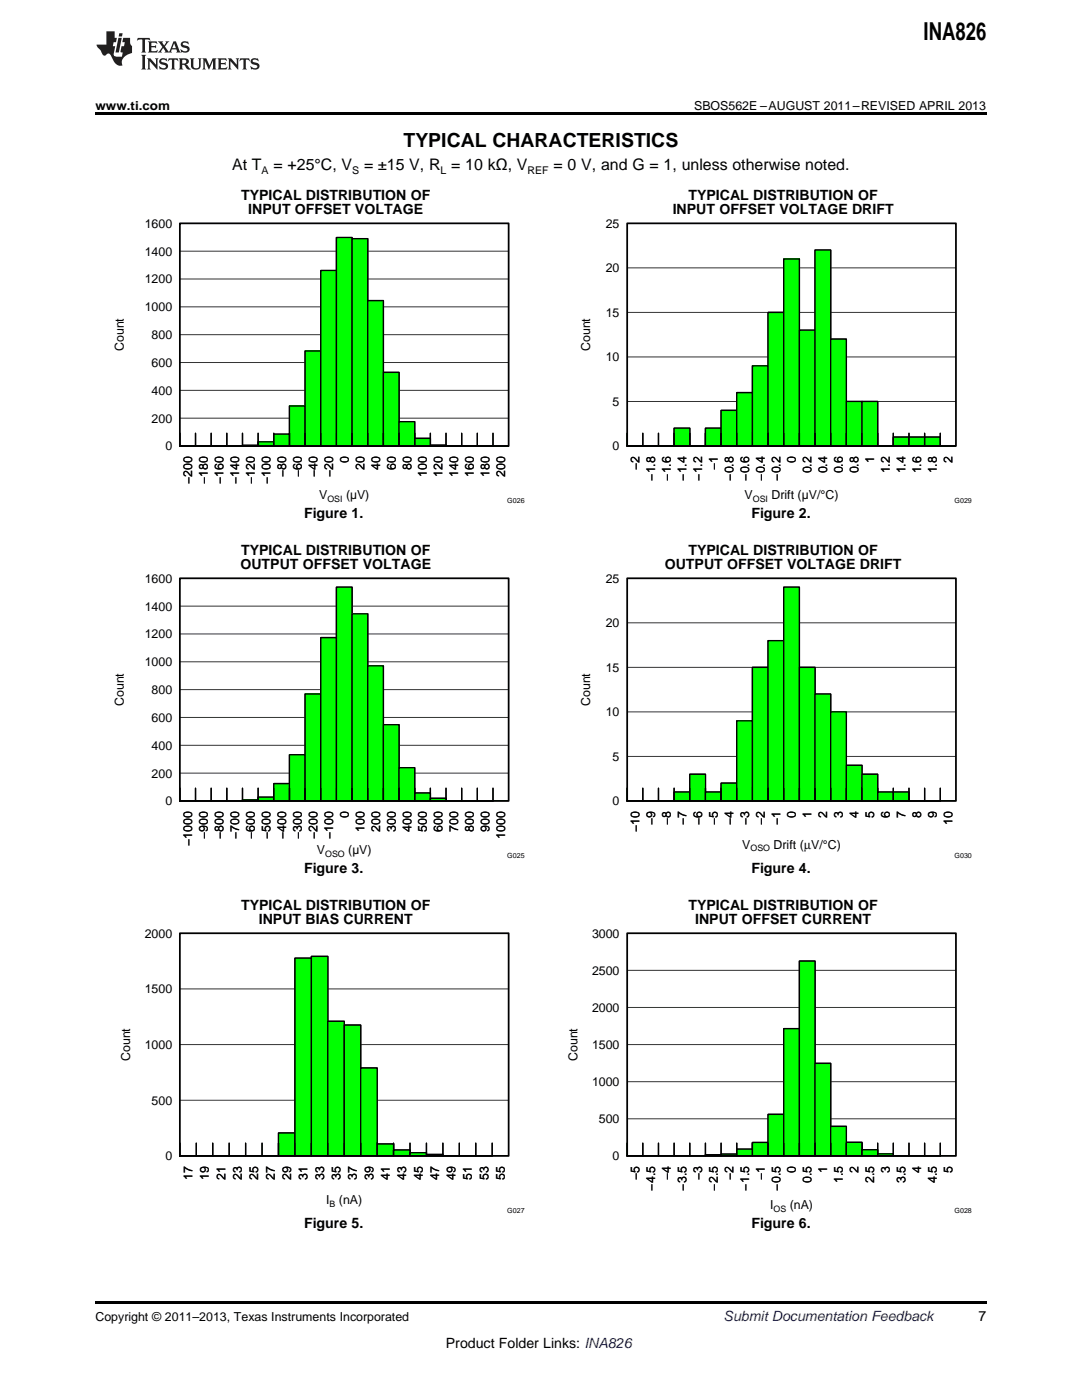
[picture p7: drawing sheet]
<svg xmlns="http://www.w3.org/2000/svg" width="216mm" height="279mm" viewBox="0 0 216 279" stroke-linecap="round" stroke-linejoin="round" font-family="sans-serif">
<path d="M19 259.7h177.8v.5h-177.8z" fill="#000"/>
<g fill="#fff">
<path d="M66.9 246.8h.3v.7h-.3z"/>
<path d="M156.1 246.8h.4v.7h-.4z"/>
</g>
<path d="M35.9 230.7h19.7" fill="none" stroke="#0f0" stroke-width=".2"/>
<path d="M35.9 230.7h3.3zM39.2 230.7h3.2zM42.4 230.7h3.3zM45.7 230.7h3.3zM49 230.7h3.3zM52.3 230.7h3.3z" fill="none" stroke="#000" stroke-width=".26"/>
<path d="M55.6 226.1h3.3v4.6h-3.3z" fill="#0f0"/>
<path d="M55.6 226.1h3.3v4.6h-3.3z" fill="none" stroke="#000" stroke-width=".26"/>
<path d="M58.9 191.2h3.2v39.5h-3.2z" fill="#0f0"/>
<path d="M58.9 191.2h3.2v39.5h-3.2z" fill="none" stroke="#000" stroke-width=".26"/>
<path d="M62.1 190.9h3.3v39.8h-3.3z" fill="#0f0"/>
<path d="M62.1 190.9h3.3v39.8h-3.3z" fill="none" stroke="#000" stroke-width=".26"/>
<path d="M65.4 203.8h3.3v26.9h-3.3z" fill="#0f0"/>
<path d="M65.4 203.8h3.3v26.9h-3.3z" fill="none" stroke="#000" stroke-width=".26"/>
<path d="M68.7 204.6h3.3v26.1h-3.3z" fill="#0f0"/>
<path d="M68.7 204.6h3.3v26.1h-3.3z" fill="none" stroke="#000" stroke-width=".26"/>
<path d="M72 213.1h3.3v17.6h-3.3z" fill="#0f0"/>
<path d="M72 213.1h3.3v17.6h-3.3z" fill="none" stroke="#000" stroke-width=".26"/>
<path d="M75.3 228.3h3.2v2.4h-3.2z" fill="#0f0"/>
<path d="M75.3 228.3h3.2v2.4h-3.2z" fill="none" stroke="#000" stroke-width=".26"/>
<path d="M78.5 229.5h3.3v1.2h-3.3z" fill="#0f0"/>
<path d="M78.5 229.5h3.3v1.2h-3.3z" fill="none" stroke="#000" stroke-width=".26"/>
<path d="M81.8 230h3.3v.7h-3.3z" fill="#0f0"/>
<g fill="none" stroke="#000" stroke-width=".26">
<path d="M35.9 230.7h3.3zM35.9 228.1v2.6h62.3v-2.6M39.2 230.7h3.2zM39.2 228.1v2.6M42.4 230.7h3.3zM42.4 228.1v2.6M45.7 230.7h3.3zM45.7 228.1v2.6M49 230.7h3.3zM49 228.1v2.6M52.3 230.7h3.3zM52.3 228.1v2.6"/>
<path d="M55.6 228.1v2.6M58.9 228.1v2.6M62.1 228.1v2.6M65.4 228.1v2.6M68.7 228.1v2.6M72 228.1v2.6M75.3 228.1v2.6M78.5 228.1v2.6M81.8 230h3.3v.7h-3.3zM81.8 228.1v2.6M85.1 230.4h3.3v.3h-3.3zM85.1 228.1v2.6"/>
<path d="M88.4 230.6l3.3 .1zM88.4 228.1v2.6M91.7 230.7h3.2zM91.7 228.1v2.6M94.9 230.7h3.3zM94.9 228.1v2.6M98.2 230.7h3.3z"/>
</g>
<path d="M85.1 230.5h3.3" fill="none" stroke="#0f0" stroke-width=".29"/>
<path d="M35.9 230.7h19.7M88.4 230.7h13.1" fill="none" stroke="#0f0" stroke-width=".2"/>
<path d="M35.9 197.4h65.6M35.9 186.2h65.6M35.9 219.6h65.6M35.9 208.5h65.6M35.9 230.7h65.6" fill="none" stroke="#333" stroke-width=".2"/>
<path d="M55.6 226.1h3.3v4.6h-3.3z" fill="#0f0"/>
<path d="M55.6 226.1h3.3v4.6h-3.3z" fill="none" stroke="#000" stroke-width=".26"/>
<path d="M58.9 191.2h3.2v39.5h-3.2z" fill="#0f0"/>
<path d="M58.9 191.2h3.2v39.5h-3.2z" fill="none" stroke="#000" stroke-width=".26"/>
<path d="M62.1 190.9h3.3v39.8h-3.3z" fill="#0f0"/>
<path d="M62.1 190.9h3.3v39.8h-3.3z" fill="none" stroke="#000" stroke-width=".26"/>
<path d="M65.4 203.8h3.3v26.9h-3.3z" fill="#0f0"/>
<path d="M65.4 203.8h3.3v26.9h-3.3z" fill="none" stroke="#000" stroke-width=".26"/>
<path d="M68.7 204.6h3.3v26.1h-3.3z" fill="#0f0"/>
<path d="M68.7 204.6h3.3v26.1h-3.3z" fill="none" stroke="#000" stroke-width=".26"/>
<path d="M72 213.1h3.3v17.6h-3.3z" fill="#0f0"/>
<path d="M72 213.1h3.3v17.6h-3.3z" fill="none" stroke="#000" stroke-width=".26"/>
<path d="M75.3 228.3h3.2v2.4h-3.2z" fill="#0f0"/>
<path d="M75.3 228.3h3.2v2.4h-3.2z" fill="none" stroke="#000" stroke-width=".26"/>
<path d="M78.5 229.5h3.3v1.2h-3.3z" fill="#0f0"/>
<path d="M78.5 229.5h3.3v1.2h-3.3z" fill="none" stroke="#000" stroke-width=".26"/>
<path d="M81.8 230h3.3v.7h-3.3z" fill="#0f0"/>
<g fill="none" stroke="#000" stroke-width=".26">
<path d="M35.9 228.1v2.6h62.3v-2.6M39.2 228.1v2.6M42.4 228.1v2.6M45.7 228.1v2.6M49 228.1v2.6M52.3 228.1v2.6M55.6 228.1v2.6M58.9 228.1v2.6M62.1 228.1v2.6M65.4 228.1v2.6M68.7 228.1v2.6M72 228.1v2.6"/>
<path d="M75.3 228.1v2.6M78.5 228.1v2.6M81.8 230h3.3v.7h-3.3zM81.8 228.1v2.6M85.1 230.4h3.3v.3h-3.3zM85.1 228.1v2.6M88.4 230.6l3.3 .1zM88.4 228.1v2.6M91.7 230.7h3.2zM91.7 228.1v2.6M94.9 230.7h3.3zM94.9 228.1v2.6"/>
<path d="M98.2 230.7h3.3zM125.1 230.7h3.2zM128.3 230.7h3.1zM131.4 230.7h3.1zM134.5 230.7h3.1zM137.6 230.7h3.2zM140.8 230.4h3.1v.3h-3.1zM143.9 230.3h3.1v.4h-3.1z"/>
</g>
<path d="M85.1 230.5h3.3" fill="none" stroke="#0f0" stroke-width=".29"/>
<path d="M88.4 230.7h13.1M125.1 230.7h15.7" fill="none" stroke="#0f0" stroke-width=".2"/>
<path d="M35.9 186.2h65.6v44.5h-65.6z" fill="none" stroke="#000" stroke-width=".35"/>
<path d="M140.8 230.6h3.1" fill="none" stroke="#0f0" stroke-width=".25"/>
<path d="M143.9 230.5h3.1" fill="none" stroke="#0f0" stroke-width=".36"/>
<path d="M147 229.3h3.1v1.4h-3.1z" fill="#0f0"/>
<path d="M147 229.3h3.1v1.4h-3.1z" fill="none" stroke="#000" stroke-width=".26"/>
<path d="M150.1 228h3.2v2.7h-3.2z" fill="#0f0"/>
<path d="M150.1 228h3.2v2.7h-3.2z" fill="none" stroke="#000" stroke-width=".26"/>
<path d="M153.3 222.4h3.1v8.3h-3.1z" fill="#0f0"/>
<path d="M153.3 222.4h3.1v8.3h-3.1z" fill="none" stroke="#000" stroke-width=".26"/>
<path d="M156.4 205.3h3.1v25.4h-3.1z" fill="#0f0"/>
<path d="M156.4 205.3h3.1v25.4h-3.1z" fill="none" stroke="#000" stroke-width=".26"/>
<path d="M159.5 191.8h3.1v38.9h-3.1z" fill="#0f0"/>
<path d="M159.5 191.8h3.1v38.9h-3.1z" fill="none" stroke="#000" stroke-width=".26"/>
<path d="M162.6 212.2h3.2v18.5h-3.2z" fill="#0f0"/>
<path d="M162.6 212.2h3.2v18.5h-3.2z" fill="none" stroke="#000" stroke-width=".26"/>
<path d="M165.8 224.8h3.1v5.9h-3.1z" fill="#0f0"/>
<path d="M165.8 224.8h3.1v5.9h-3.1z" fill="none" stroke="#000" stroke-width=".26"/>
<path d="M168.9 228h3.1v2.7h-3.1z" fill="#0f0"/>
<path d="M168.9 228h3.1v2.7h-3.1z" fill="none" stroke="#000" stroke-width=".26"/>
<path d="M172 229.5h3.1v1.2h-3.1z" fill="#0f0"/>
<g fill="none" stroke="#000" stroke-width=".26">
<path d="M125.1 230.7h3.2zM125.1 228.1v2.6h62.5v-2.6M128.3 230.7h3.1zM128.3 228.1v2.6M131.4 230.7h3.1zM131.4 228.1v2.6M134.5 230.7h3.1zM134.5 228.1v2.6M137.6 230.7h3.2zM137.6 228.1v2.6M140.8 230.4h3.1v.3h-3.1zM140.8 228.1v2.6"/>
<path d="M143.9 230.3h3.1v.4h-3.1zM143.9 228.1v2.6M147 228.1v2.6M150.1 228.1v2.6M153.3 228.1v2.6M156.4 228.1v2.6M159.5 228.1v2.6M162.6 228.1v2.6M165.8 228.1v2.6M168.9 228.1v2.6M172 229.5h3.1v1.2h-3.1zM172 228.1v2.6"/>
<path d="M175.1 230.3h3.2v.4h-3.2zM175.1 228.1v2.6M178.3 230.7h3.1zM178.3 228.1v2.6M181.4 230.7h3.1zM181.4 228.1v2.6M184.5 230.7h3.1zM184.5 228.1v2.6M187.6 230.7h3.2z"/>
</g>
<path d="M175.1 230.5h3.2" fill="none" stroke="#0f0" stroke-width=".42"/>
<path d="M125.1 230.7h15.7M178.3 230.7h12.5" fill="none" stroke="#0f0" stroke-width=".2"/>
<path d="M125.1 193.7h65.6M125.1 186.2h65.6M125.1 215.9h65.6M125.1 208.5h65.6M125.1 201.1h65.6M125.1 230.7h65.6M125.1 223.3h65.6" fill="none" stroke="#333" stroke-width=".2"/>
<path d="M140.8 230.6h3.1" fill="none" stroke="#0f0" stroke-width=".25"/>
<path d="M143.9 230.5h3.1" fill="none" stroke="#0f0" stroke-width=".36"/>
<path d="M147 229.3h3.1v1.4h-3.1z" fill="#0f0"/>
<path d="M147 229.3h3.1v1.4h-3.1z" fill="none" stroke="#000" stroke-width=".26"/>
<path d="M150.1 228h3.2v2.7h-3.2z" fill="#0f0"/>
<path d="M150.1 228h3.2v2.7h-3.2z" fill="none" stroke="#000" stroke-width=".26"/>
<path d="M153.3 222.4h3.1v8.3h-3.1z" fill="#0f0"/>
<path d="M153.3 222.4h3.1v8.3h-3.1z" fill="none" stroke="#000" stroke-width=".26"/>
<path d="M156.4 205.3h3.1v25.4h-3.1z" fill="#0f0"/>
<path d="M156.4 205.3h3.1v25.4h-3.1z" fill="none" stroke="#000" stroke-width=".26"/>
<path d="M159.5 191.8h3.1v38.9h-3.1z" fill="#0f0"/>
<path d="M159.5 191.8h3.1v38.9h-3.1z" fill="none" stroke="#000" stroke-width=".26"/>
<path d="M162.6 212.2h3.2v18.5h-3.2z" fill="#0f0"/>
<path d="M162.6 212.2h3.2v18.5h-3.2z" fill="none" stroke="#000" stroke-width=".26"/>
<path d="M165.8 224.8h3.1v5.9h-3.1z" fill="#0f0"/>
<path d="M165.8 224.8h3.1v5.9h-3.1z" fill="none" stroke="#000" stroke-width=".26"/>
<path d="M168.9 228h3.1v2.7h-3.1z" fill="#0f0"/>
<path d="M168.9 228h3.1v2.7h-3.1z" fill="none" stroke="#000" stroke-width=".26"/>
<path d="M172 229.5h3.1v1.2h-3.1z" fill="#0f0"/>
<g fill="none" stroke="#000" stroke-width=".26">
<path d="M125.1 228.1v2.6h62.5v-2.6M128.3 228.1v2.6M131.4 228.1v2.6M134.5 228.1v2.6M137.6 228.1v2.6M140.8 228.1v2.6M143.9 228.1v2.6M147 228.1v2.6M150.1 228.1v2.6M153.3 228.1v2.6M156.4 228.1v2.6M159.5 228.1v2.6"/>
<path d="M162.6 228.1v2.6M165.8 228.1v2.6M168.9 228.1v2.6M172 229.5h3.1v1.2h-3.1zM172 228.1v2.6M175.1 230.3h3.2v.4h-3.2zM175.1 228.1v2.6M178.3 230.7h3.1zM178.3 228.1v2.6M181.4 230.7h3.1zM181.4 228.1v2.6M184.5 230.7h3.1z"/>
<path d="M184.5 228.1v2.6M187.6 230.7h3.2z"/>
</g>
<path d="M175.1 230.5h3.2" fill="none" stroke="#0f0" stroke-width=".42"/>
<path d="M178.3 230.7h12.5" fill="none" stroke="#0f0" stroke-width=".2"/>
<path d="M125.1 186.2h65.6v44.5h-65.6z" fill="none" stroke="#000" stroke-width=".35"/>
<g fill="#fff">
<path d="M66.9 176h.3v.7h-.3z"/>
<path d="M156.1 176h.4v.7h-.4z"/>
</g>
<path d="M48.4 159.8l-12.5 .1" fill="none" stroke="#0f0" stroke-width=".2"/>
<path d="M35.9 159.9h3.1zM39 159.9h3.1zM42.1 159.9h3.2zM45.3 159.8l3.1 .1zM48.4 159.6h3.1v.3h-3.1z" fill="none" stroke="#000" stroke-width=".26"/>
<path d="M48.4 159.7h3.1" fill="none" stroke="#0f0" stroke-width=".22"/>
<path d="M51.5 159.1h3.1v.8h-3.1z" fill="#0f0"/>
<path d="M51.5 159.1h3.1v.8h-3.1z" fill="none" stroke="#000" stroke-width=".26"/>
<path d="M54.6 156.4h3.2v3.5h-3.2z" fill="#0f0"/>
<path d="M54.6 156.4h3.2v3.5h-3.2z" fill="none" stroke="#000" stroke-width=".26"/>
<path d="M57.8 150.6h3.1v9.3h-3.1z" fill="#0f0"/>
<path d="M57.8 150.6h3.1v9.3h-3.1z" fill="none" stroke="#000" stroke-width=".26"/>
<path d="M60.9 138.5h3.1v21.4h-3.1z" fill="#0f0"/>
<path d="M60.9 138.5h3.1v21.4h-3.1z" fill="none" stroke="#000" stroke-width=".26"/>
<path d="M64 127.2h3.1v32.7h-3.1z" fill="#0f0"/>
<path d="M64 127.2h3.1v32.7h-3.1z" fill="none" stroke="#000" stroke-width=".26"/>
<path d="M67.1 117.2h3.2v42.7h-3.2z" fill="#0f0"/>
<path d="M67.1 117.2h3.2v42.7h-3.2z" fill="none" stroke="#000" stroke-width=".26"/>
<path d="M70.3 122.5h3.1v37.4h-3.1z" fill="#0f0"/>
<path d="M70.3 122.5h3.1v37.4h-3.1z" fill="none" stroke="#000" stroke-width=".26"/>
<path d="M73.4 132.9h3.1v27h-3.1z" fill="#0f0"/>
<path d="M73.4 132.9h3.1v27h-3.1z" fill="none" stroke="#000" stroke-width=".26"/>
<path d="M76.5 144.6h3.1v15.3h-3.1z" fill="#0f0"/>
<path d="M76.5 144.6h3.1v15.3h-3.1z" fill="none" stroke="#000" stroke-width=".26"/>
<path d="M79.6 153.2h3.2v6.7h-3.2z" fill="#0f0"/>
<path d="M79.6 153.2h3.2v6.7h-3.2z" fill="none" stroke="#000" stroke-width=".26"/>
<path d="M82.8 158.3h3.1v1.6h-3.1z" fill="#0f0"/>
<path d="M82.8 158.3h3.1v1.6h-3.1z" fill="none" stroke="#000" stroke-width=".26"/>
<path d="M85.9 159.3h3.1v.6h-3.1z" fill="#0f0"/>
<g fill="none" stroke="#000" stroke-width=".26">
<path d="M35.9 159.9h3.1zM35.9 157.3v2.6h62.5v-2.6M39 159.9h3.1zM39 157.3v2.6M42.1 159.9h3.2zM42.1 157.3v2.6M45.3 159.8l3.1 .1zM45.3 157.3v2.6M48.4 159.6h3.1v.3h-3.1zM48.4 157.3v2.6M51.5 157.3v2.6M54.6 157.3v2.6"/>
<path d="M57.8 157.3v2.6M60.9 157.3v2.6M64 157.3v2.6M67.1 157.3v2.6M70.3 157.3v2.6M73.4 157.3v2.6M76.5 157.3v2.6M79.6 157.3v2.6M82.8 157.3v2.6M85.9 159.3h3.1v.6h-3.1zM85.9 157.3v2.6M89 159.8l3.1 .1z"/>
<path d="M89 157.3v2.6M92.1 159.9h3.2zM92.1 157.3v2.6M95.2 159.9h3.2zM95.2 157.3v2.6M98.4 159.9h3.1z"/>
</g>
<path d="M48.4 159.8l-12.5 .1M89 159.8l12.5 .1" fill="none" stroke="#0f0" stroke-width=".2"/>
<path d="M35.9 115.4h65.6M35.9 137.6h65.6M35.9 132.1h65.6M35.9 126.5h65.6M35.9 121h65.6M35.9 159.9h65.6M35.9 154.3h65.6M35.9 148.7h65.6M35.9 143.2h65.6" fill="none" stroke="#333" stroke-width=".2"/>
<path d="M48.4 159.7h3.1" fill="none" stroke="#0f0" stroke-width=".22"/>
<path d="M51.5 159.1h3.1v.8h-3.1z" fill="#0f0"/>
<path d="M51.5 159.1h3.1v.8h-3.1z" fill="none" stroke="#000" stroke-width=".26"/>
<path d="M54.6 156.4h3.2v3.5h-3.2z" fill="#0f0"/>
<path d="M54.6 156.4h3.2v3.5h-3.2z" fill="none" stroke="#000" stroke-width=".26"/>
<path d="M57.8 150.6h3.1v9.3h-3.1z" fill="#0f0"/>
<path d="M57.8 150.6h3.1v9.3h-3.1z" fill="none" stroke="#000" stroke-width=".26"/>
<path d="M60.9 138.5h3.1v21.4h-3.1z" fill="#0f0"/>
<path d="M60.9 138.5h3.1v21.4h-3.1z" fill="none" stroke="#000" stroke-width=".26"/>
<path d="M64 127.2h3.1v32.7h-3.1z" fill="#0f0"/>
<path d="M64 127.2h3.1v32.7h-3.1z" fill="none" stroke="#000" stroke-width=".26"/>
<path d="M67.1 117.2h3.2v42.7h-3.2z" fill="#0f0"/>
<path d="M67.1 117.2h3.2v42.7h-3.2z" fill="none" stroke="#000" stroke-width=".26"/>
<path d="M70.3 122.5h3.1v37.4h-3.1z" fill="#0f0"/>
<path d="M70.3 122.5h3.1v37.4h-3.1z" fill="none" stroke="#000" stroke-width=".26"/>
<path d="M73.4 132.9h3.1v27h-3.1z" fill="#0f0"/>
<path d="M73.4 132.9h3.1v27h-3.1z" fill="none" stroke="#000" stroke-width=".26"/>
<path d="M76.5 144.6h3.1v15.3h-3.1z" fill="#0f0"/>
<path d="M76.5 144.6h3.1v15.3h-3.1z" fill="none" stroke="#000" stroke-width=".26"/>
<path d="M79.6 153.2h3.2v6.7h-3.2z" fill="#0f0"/>
<path d="M79.6 153.2h3.2v6.7h-3.2z" fill="none" stroke="#000" stroke-width=".26"/>
<path d="M82.8 158.3h3.1v1.6h-3.1z" fill="#0f0"/>
<path d="M82.8 158.3h3.1v1.6h-3.1z" fill="none" stroke="#000" stroke-width=".26"/>
<path d="M85.9 159.3h3.1v.6h-3.1z" fill="#0f0"/>
<g fill="none" stroke="#000" stroke-width=".26">
<path d="M35.9 157.3v2.6h62.5v-2.6M39 157.3v2.6M42.1 157.3v2.6M45.3 157.3v2.6M48.4 157.3v2.6M51.5 157.3v2.6M54.6 157.3v2.6M57.8 157.3v2.6M60.9 157.3v2.6M64 157.3v2.6M67.1 157.3v2.6M70.3 157.3v2.6"/>
<path d="M73.4 157.3v2.6M76.5 157.3v2.6M79.6 157.3v2.6M82.8 157.3v2.6M85.9 159.3h3.1v.6h-3.1zM85.9 157.3v2.6M89 159.8l3.1 .1zM89 157.3v2.6M92.1 159.9h3.2zM92.1 157.3v2.6M95.2 159.9h3.2zM95.2 157.3v2.6"/>
<path d="M98.4 159.9h3.1zM125.1 159.9h3.2zM128.3 159.9h3.1zM131.4 159.9h3.1z"/>
</g>
<path d="M89 159.8l12.5 .1M125.1 159.9h9.4" fill="none" stroke="#0f0" stroke-width=".2"/>
<path d="M35.9 115.4h65.6v44.5h-65.6z" fill="none" stroke="#000" stroke-width=".35"/>
<path d="M134.5 158.1h3.1v1.8h-3.1z" fill="#0f0"/>
<path d="M134.5 158.1h3.1v1.8h-3.1z" fill="none" stroke="#000" stroke-width=".26"/>
<path d="M137.6 154.5h3.2v5.4h-3.2z" fill="#0f0"/>
<path d="M137.6 154.5h3.2v5.4h-3.2z" fill="none" stroke="#000" stroke-width=".26"/>
<path d="M140.8 158.1h3.1v1.8h-3.1z" fill="#0f0"/>
<path d="M140.8 158.1h3.1v1.8h-3.1z" fill="none" stroke="#000" stroke-width=".26"/>
<path d="M143.9 156.3h3.1v3.6h-3.1z" fill="#0f0"/>
<path d="M143.9 156.3h3.1v3.6h-3.1z" fill="none" stroke="#000" stroke-width=".26"/>
<path d="M147 143.9h3.1v16h-3.1z" fill="#0f0"/>
<path d="M147 143.9h3.1v16h-3.1z" fill="none" stroke="#000" stroke-width=".26"/>
<path d="M150.1 133.2h3.2v26.7h-3.2z" fill="#0f0"/>
<path d="M150.1 133.2h3.2v26.7h-3.2z" fill="none" stroke="#000" stroke-width=".26"/>
<path d="M153.3 127.9h3.1v32h-3.1z" fill="#0f0"/>
<path d="M153.3 127.9h3.1v32h-3.1z" fill="none" stroke="#000" stroke-width=".26"/>
<path d="M156.4 117.2h3.1v42.7h-3.1z" fill="#0f0"/>
<path d="M156.4 117.2h3.1v42.7h-3.1z" fill="none" stroke="#000" stroke-width=".26"/>
<path d="M159.5 133.2h3.1v26.7h-3.1z" fill="#0f0"/>
<path d="M159.5 133.2h3.1v26.7h-3.1z" fill="none" stroke="#000" stroke-width=".26"/>
<path d="M162.6 138.5h3.2v21.4h-3.2z" fill="#0f0"/>
<path d="M162.6 138.5h3.2v21.4h-3.2z" fill="none" stroke="#000" stroke-width=".26"/>
<path d="M165.8 142.1h3.1v17.8h-3.1z" fill="#0f0"/>
<path d="M165.8 142.1h3.1v17.8h-3.1z" fill="none" stroke="#000" stroke-width=".26"/>
<path d="M168.9 152.7h3.1v7.2h-3.1z" fill="#0f0"/>
<path d="M168.9 152.7h3.1v7.2h-3.1z" fill="none" stroke="#000" stroke-width=".26"/>
<path d="M172 154.5h3.1v5.4h-3.1z" fill="#0f0"/>
<path d="M172 154.5h3.1v5.4h-3.1z" fill="none" stroke="#000" stroke-width=".26"/>
<path d="M175.1 158.1h3.2v1.8h-3.2z" fill="#0f0"/>
<path d="M175.1 158.1h3.2v1.8h-3.2z" fill="none" stroke="#000" stroke-width=".26"/>
<path d="M178.3 158.1h3.1v1.8h-3.1z" fill="#0f0"/>
<g fill="none" stroke="#000" stroke-width=".26">
<path d="M125.1 159.9h3.2zM125.1 157.3v2.6h62.5v-2.6M128.3 159.9h3.1zM128.3 157.3v2.6M131.4 159.9h3.1zM131.4 157.3v2.6M134.5 157.3v2.6M137.6 157.3v2.6M140.8 157.3v2.6M143.9 157.3v2.6M147 157.3v2.6M150.1 157.3v2.6"/>
<path d="M153.3 157.3v2.6M156.4 157.3v2.6M159.5 157.3v2.6M162.6 157.3v2.6M165.8 157.3v2.6M168.9 157.3v2.6M172 157.3v2.6M175.1 157.3v2.6M178.3 158.1h3.1v1.8h-3.1zM178.3 157.3v2.6M181.4 159.9h3.1zM181.4 157.3v2.6"/>
<path d="M184.5 159.9h3.1zM184.5 157.3v2.6M187.6 159.9h3.2z"/>
</g>
<path d="M125.1 159.9h9.4M181.4 159.9h9.4" fill="none" stroke="#0f0" stroke-width=".2"/>
<path d="M125.1 115.4h65.6M125.1 133.2h65.6M125.1 124.3h65.6M125.1 159.9h65.6M125.1 151h65.6M125.1 142.1h65.6" fill="none" stroke="#333" stroke-width=".2"/>
<path d="M134.5 158.1h3.1v1.8h-3.1z" fill="#0f0"/>
<path d="M134.5 158.1h3.1v1.8h-3.1z" fill="none" stroke="#000" stroke-width=".26"/>
<path d="M137.6 154.5h3.2v5.4h-3.2z" fill="#0f0"/>
<path d="M137.6 154.5h3.2v5.4h-3.2z" fill="none" stroke="#000" stroke-width=".26"/>
<path d="M140.8 158.1h3.1v1.8h-3.1z" fill="#0f0"/>
<path d="M140.8 158.1h3.1v1.8h-3.1z" fill="none" stroke="#000" stroke-width=".26"/>
<path d="M143.9 156.3h3.1v3.6h-3.1z" fill="#0f0"/>
<path d="M143.9 156.3h3.1v3.6h-3.1z" fill="none" stroke="#000" stroke-width=".26"/>
<path d="M147 143.9h3.1v16h-3.1z" fill="#0f0"/>
<path d="M147 143.9h3.1v16h-3.1z" fill="none" stroke="#000" stroke-width=".26"/>
<path d="M150.1 133.2h3.2v26.7h-3.2z" fill="#0f0"/>
<path d="M150.1 133.2h3.2v26.7h-3.2z" fill="none" stroke="#000" stroke-width=".26"/>
<path d="M153.3 127.9h3.1v32h-3.1z" fill="#0f0"/>
<path d="M153.3 127.9h3.1v32h-3.1z" fill="none" stroke="#000" stroke-width=".26"/>
<path d="M156.4 117.2h3.1v42.7h-3.1z" fill="#0f0"/>
<path d="M156.4 117.2h3.1v42.7h-3.1z" fill="none" stroke="#000" stroke-width=".26"/>
<path d="M159.5 133.2h3.1v26.7h-3.1z" fill="#0f0"/>
<path d="M159.5 133.2h3.1v26.7h-3.1z" fill="none" stroke="#000" stroke-width=".26"/>
<path d="M162.6 138.5h3.2v21.4h-3.2z" fill="#0f0"/>
<path d="M162.6 138.5h3.2v21.4h-3.2z" fill="none" stroke="#000" stroke-width=".26"/>
<path d="M165.8 142.1h3.1v17.8h-3.1z" fill="#0f0"/>
<path d="M165.8 142.1h3.1v17.8h-3.1z" fill="none" stroke="#000" stroke-width=".26"/>
<path d="M168.9 152.7h3.1v7.2h-3.1z" fill="#0f0"/>
<path d="M168.9 152.7h3.1v7.2h-3.1z" fill="none" stroke="#000" stroke-width=".26"/>
<path d="M172 154.5h3.1v5.4h-3.1z" fill="#0f0"/>
<path d="M172 154.5h3.1v5.4h-3.1z" fill="none" stroke="#000" stroke-width=".26"/>
<path d="M175.1 158.1h3.2v1.8h-3.2z" fill="#0f0"/>
<path d="M175.1 158.1h3.2v1.8h-3.2z" fill="none" stroke="#000" stroke-width=".26"/>
<path d="M178.3 158.1h3.1v1.8h-3.1z" fill="#0f0"/>
<g fill="none" stroke="#000" stroke-width=".26">
<path d="M125.1 157.3v2.6h62.5v-2.6M128.3 157.3v2.6M131.4 157.3v2.6M134.5 157.3v2.6M137.6 157.3v2.6M140.8 157.3v2.6M143.9 157.3v2.6M147 157.3v2.6M150.1 157.3v2.6M153.3 157.3v2.6M156.4 157.3v2.6M159.5 157.3v2.6"/>
<path d="M162.6 157.3v2.6M165.8 157.3v2.6M168.9 157.3v2.6M172 157.3v2.6M175.1 157.3v2.6M178.3 158.1h3.1v1.8h-3.1zM178.3 157.3v2.6M181.4 159.9h3.1zM181.4 157.3v2.6M184.5 159.9h3.1zM184.5 157.3v2.6M187.6 159.9h3.2z"/>
</g>
<path d="M181.4 159.9h9.4" fill="none" stroke="#0f0" stroke-width=".2"/>
<path d="M125.1 115.4h65.6v44.5h-65.6z" fill="none" stroke="#000" stroke-width=".35"/>
<g fill="#fff">
<path d="M66.9 105.2h.3v.7h-.3z"/>
<path d="M156.1 105.2h.4v.7h-.4z"/>
</g>
<path d="M35.9 89h12.5M48.4 88.9h3.1" fill="none" stroke="#0f0" stroke-width=".2"/>
<path d="M35.9 89h3.1zM39 89h3.1zM42.1 89h3.2zM45.3 89h3.1zM48.4 88.9h3.1v.1h-3.1z" fill="none" stroke="#000" stroke-width=".26"/>
<path d="M51.5 88.2h3.1v.8h-3.1z" fill="#0f0"/>
<path d="M51.5 88.2h3.1v.8h-3.1z" fill="none" stroke="#000" stroke-width=".26"/>
<path d="M54.6 86.7h3.2v2.3h-3.2z" fill="#0f0"/>
<path d="M54.6 86.7h3.2v2.3h-3.2z" fill="none" stroke="#000" stroke-width=".26"/>
<path d="M57.8 81h3.1v8h-3.1z" fill="#0f0"/>
<path d="M57.8 81h3.1v8h-3.1z" fill="none" stroke="#000" stroke-width=".26"/>
<path d="M60.9 70h3.1v19h-3.1z" fill="#0f0"/>
<path d="M60.9 70h3.1v19h-3.1z" fill="none" stroke="#000" stroke-width=".26"/>
<path d="M64 54h3.1v35h-3.1z" fill="#0f0"/>
<path d="M64 54h3.1v35h-3.1z" fill="none" stroke="#000" stroke-width=".26"/>
<path d="M67.1 47.4h3.2v41.6h-3.2z" fill="#0f0"/>
<path d="M67.1 47.4h3.2v41.6h-3.2z" fill="none" stroke="#000" stroke-width=".26"/>
<path d="M70.3 47.6h3.1v41.4h-3.1z" fill="#0f0"/>
<path d="M70.3 47.6h3.1v41.4h-3.1z" fill="none" stroke="#000" stroke-width=".26"/>
<path d="M73.4 60h3.1v29h-3.1z" fill="#0f0"/>
<path d="M73.4 60h3.1v29h-3.1z" fill="none" stroke="#000" stroke-width=".26"/>
<path d="M76.5 74.3h3.1v14.7h-3.1z" fill="#0f0"/>
<path d="M76.5 74.3h3.1v14.7h-3.1z" fill="none" stroke="#000" stroke-width=".26"/>
<path d="M79.6 84.2h3.2v4.8h-3.2z" fill="#0f0"/>
<path d="M79.6 84.2h3.2v4.8h-3.2z" fill="none" stroke="#000" stroke-width=".26"/>
<path d="M82.8 87.5h3.1v1.5h-3.1z" fill="#0f0"/>
<g fill="none" stroke="#000" stroke-width=".26">
<path d="M35.9 89h3.1zM35.9 86.5v2.5h62.5v-2.5M39 89h3.1zM39 86.5v2.5M42.1 89h3.2zM42.1 86.5v2.5M45.3 89h3.1zM45.3 86.5v2.5M48.4 88.9h3.1v.1h-3.1zM48.4 86.5v2.5M51.5 86.5v2.5M54.6 86.5v2.5"/>
<path d="M57.8 86.5v2.5M60.9 86.5v2.5M64 86.5v2.5M67.1 86.5v2.5M70.3 86.5v2.5M73.4 86.5v2.5M76.5 86.5v2.5M79.6 86.5v2.5M82.8 87.5h3.1v1.5h-3.1zM82.8 86.5v2.5M85.9 88.8h3.1v.2h-3.1zM85.9 86.5v2.5"/>
<path d="M89 89h3.1zM89 86.5v2.5M92.1 89h3.2zM92.1 86.5v2.5M95.2 89h3.2zM95.2 86.5v2.5M98.4 89h3.1z"/>
</g>
<path d="M35.9 89h12.5M48.4 88.9h3.1M85.9 88.9h3.1M89 89h12.5" fill="none" stroke="#0f0" stroke-width=".2"/>
<path d="M35.9 55.7h65.6M35.9 50.1h65.6M35.9 44.6h65.6M35.9 77.9h65.6M35.9 72.3h65.6M35.9 66.8h65.6M35.9 61.2h65.6M35.9 89h65.6M35.9 83.5h65.6" fill="none" stroke="#333" stroke-width=".2"/>
<path d="M51.5 88.2h3.1v.8h-3.1z" fill="#0f0"/>
<path d="M51.5 88.2h3.1v.8h-3.1z" fill="none" stroke="#000" stroke-width=".26"/>
<path d="M54.6 86.7h3.2v2.3h-3.2z" fill="#0f0"/>
<path d="M54.6 86.7h3.2v2.3h-3.2z" fill="none" stroke="#000" stroke-width=".26"/>
<path d="M57.8 81h3.1v8h-3.1z" fill="#0f0"/>
<path d="M57.8 81h3.1v8h-3.1z" fill="none" stroke="#000" stroke-width=".26"/>
<path d="M60.9 70h3.1v19h-3.1z" fill="#0f0"/>
<path d="M60.9 70h3.1v19h-3.1z" fill="none" stroke="#000" stroke-width=".26"/>
<path d="M64 54h3.1v35h-3.1z" fill="#0f0"/>
<path d="M64 54h3.1v35h-3.1z" fill="none" stroke="#000" stroke-width=".26"/>
<path d="M67.1 47.4h3.2v41.6h-3.2z" fill="#0f0"/>
<path d="M67.1 47.4h3.2v41.6h-3.2z" fill="none" stroke="#000" stroke-width=".26"/>
<path d="M70.3 47.6h3.1v41.4h-3.1z" fill="#0f0"/>
<path d="M70.3 47.6h3.1v41.4h-3.1z" fill="none" stroke="#000" stroke-width=".26"/>
<path d="M73.4 60h3.1v29h-3.1z" fill="#0f0"/>
<path d="M73.4 60h3.1v29h-3.1z" fill="none" stroke="#000" stroke-width=".26"/>
<path d="M76.5 74.3h3.1v14.7h-3.1z" fill="#0f0"/>
<path d="M76.5 74.3h3.1v14.7h-3.1z" fill="none" stroke="#000" stroke-width=".26"/>
<path d="M79.6 84.2h3.2v4.8h-3.2z" fill="#0f0"/>
<path d="M79.6 84.2h3.2v4.8h-3.2z" fill="none" stroke="#000" stroke-width=".26"/>
<path d="M82.8 87.5h3.1v1.5h-3.1z" fill="#0f0"/>
<g fill="none" stroke="#000" stroke-width=".26">
<path d="M35.9 86.5v2.5h62.5v-2.5M39 86.5v2.5M42.1 86.5v2.5M45.3 86.5v2.5M48.4 86.5v2.5M51.5 86.5v2.5M54.6 86.5v2.5M57.8 86.5v2.5M60.9 86.5v2.5M64 86.5v2.5M67.1 86.5v2.5M70.3 86.5v2.5"/>
<path d="M73.4 86.5v2.5M76.5 86.5v2.5M79.6 86.5v2.5M82.8 87.5h3.1v1.5h-3.1zM82.8 86.5v2.5M85.9 88.8h3.1v.2h-3.1zM85.9 86.5v2.5M89 89h3.1zM89 86.5v2.5M92.1 89h3.2zM92.1 86.5v2.5M95.2 89h3.2z"/>
<path d="M95.2 86.5v2.5M98.4 89h3.1zM125.1 89h3.2zM128.3 89h3.1zM131.4 89h3.1z"/>
</g>
<path d="M85.9 88.9h3.1M89 89h12.5M125.1 89h9.4" fill="none" stroke="#0f0" stroke-width=".2"/>
<path d="M35.9 44.6h65.6v44.4h-65.6z" fill="none" stroke="#000" stroke-width=".35"/>
<path d="M134.5 85.5h3.1v3.5h-3.1z" fill="#0f0"/>
<path d="M134.5 85.5h3.1v3.5h-3.1zM137.6 89h3.2z" fill="none" stroke="#000" stroke-width=".26"/>
<path d="M137.6 89h3.2" fill="none" stroke="#0f0" stroke-width=".2"/>
<path d="M140.8 85.5h3.1v3.5h-3.1z" fill="#0f0"/>
<path d="M140.8 85.5h3.1v3.5h-3.1z" fill="none" stroke="#000" stroke-width=".26"/>
<path d="M143.9 81.9h3.1v7.1h-3.1z" fill="#0f0"/>
<path d="M143.9 81.9h3.1v7.1h-3.1z" fill="none" stroke="#000" stroke-width=".26"/>
<path d="M147 78.3h3.1v10.7h-3.1z" fill="#0f0"/>
<path d="M147 78.3h3.1v10.7h-3.1z" fill="none" stroke="#000" stroke-width=".26"/>
<path d="M150.1 73h3.2v16h-3.2z" fill="#0f0"/>
<path d="M150.1 73h3.2v16h-3.2z" fill="none" stroke="#000" stroke-width=".26"/>
<path d="M153.3 62.3h3.1v26.7h-3.1z" fill="#0f0"/>
<path d="M153.3 62.3h3.1v26.7h-3.1z" fill="none" stroke="#000" stroke-width=".26"/>
<path d="M156.4 51.7h3.1v37.3h-3.1z" fill="#0f0"/>
<path d="M156.4 51.7h3.1v37.3h-3.1z" fill="none" stroke="#000" stroke-width=".26"/>
<path d="M159.5 65.9h3.1v23.1h-3.1z" fill="#0f0"/>
<path d="M159.5 65.9h3.1v23.1h-3.1z" fill="none" stroke="#000" stroke-width=".26"/>
<path d="M162.6 49.9h3.2v39.1h-3.2z" fill="#0f0"/>
<path d="M162.6 49.9h3.2v39.1h-3.2z" fill="none" stroke="#000" stroke-width=".26"/>
<path d="M165.8 67.7h3.1v21.3h-3.1z" fill="#0f0"/>
<path d="M165.8 67.7h3.1v21.3h-3.1z" fill="none" stroke="#000" stroke-width=".26"/>
<path d="M168.9 80.1h3.1v8.9h-3.1z" fill="#0f0"/>
<path d="M168.9 80.1h3.1v8.9h-3.1z" fill="none" stroke="#000" stroke-width=".26"/>
<path d="M172 80.1h3.1v8.9h-3.1z" fill="#0f0"/>
<path d="M172 80.1h3.1v8.9h-3.1zM175.1 89h3.2z" fill="none" stroke="#000" stroke-width=".26"/>
<path d="M175.1 89h3.2" fill="none" stroke="#0f0" stroke-width=".2"/>
<path d="M178.3 87.2h3.1v1.8h-3.1z" fill="#0f0"/>
<path d="M178.3 87.2h3.1v1.8h-3.1z" fill="none" stroke="#000" stroke-width=".26"/>
<path d="M181.4 87.2h3.1v1.8h-3.1z" fill="#0f0"/>
<path d="M181.4 87.2h3.1v1.8h-3.1z" fill="none" stroke="#000" stroke-width=".26"/>
<path d="M184.5 87.2h3.1v1.8h-3.1z" fill="#0f0"/>
<g fill="none" stroke="#000" stroke-width=".26">
<path d="M125.1 89h3.2zM125.1 86.5v2.5h62.5v-2.5M128.3 89h3.1zM128.3 86.5v2.5M131.4 89h3.1zM131.4 86.5v2.5M134.5 86.5v2.5M137.6 86.5v2.5M140.8 86.5v2.5M143.9 86.5v2.5M147 86.5v2.5M150.1 86.5v2.5"/>
<path d="M153.3 86.5v2.5M156.4 86.5v2.5M159.5 86.5v2.5M162.6 86.5v2.5M165.8 86.5v2.5M168.9 86.5v2.5M172 86.5v2.5M175.1 86.5v2.5M178.3 86.5v2.5M181.4 86.5v2.5M184.5 87.2h3.1v1.8h-3.1zM184.5 86.5v2.5"/>
<path d="M187.6 89h3.2z"/>
</g>
<path d="M125.1 89h9.4M187.6 89h3.2" fill="none" stroke="#0f0" stroke-width=".2"/>
<path d="M125.1 53.5h65.6M125.1 44.6h65.6M125.1 71.2h65.6M125.1 62.3h65.6M125.1 89h65.6M125.1 80.1h65.6" fill="none" stroke="#333" stroke-width=".2"/>
<path d="M134.5 85.5h3.1v3.5h-3.1z" fill="#0f0"/>
<path d="M134.5 85.5h3.1v3.5h-3.1zM137.6 89h3.2z" fill="none" stroke="#000" stroke-width=".26"/>
<path d="M137.6 89h3.2" fill="none" stroke="#0f0" stroke-width=".2"/>
<path d="M140.8 85.5h3.1v3.5h-3.1z" fill="#0f0"/>
<path d="M140.8 85.5h3.1v3.5h-3.1z" fill="none" stroke="#000" stroke-width=".26"/>
<path d="M143.9 81.9h3.1v7.1h-3.1z" fill="#0f0"/>
<path d="M143.9 81.9h3.1v7.1h-3.1z" fill="none" stroke="#000" stroke-width=".26"/>
<path d="M147 78.3h3.1v10.7h-3.1z" fill="#0f0"/>
<path d="M147 78.3h3.1v10.7h-3.1z" fill="none" stroke="#000" stroke-width=".26"/>
<path d="M150.1 73h3.2v16h-3.2z" fill="#0f0"/>
<path d="M150.1 73h3.2v16h-3.2z" fill="none" stroke="#000" stroke-width=".26"/>
<path d="M153.3 62.3h3.1v26.7h-3.1z" fill="#0f0"/>
<path d="M153.3 62.3h3.1v26.7h-3.1z" fill="none" stroke="#000" stroke-width=".26"/>
<path d="M156.4 51.7h3.1v37.3h-3.1z" fill="#0f0"/>
<path d="M156.4 51.7h3.1v37.3h-3.1z" fill="none" stroke="#000" stroke-width=".26"/>
<path d="M159.5 65.9h3.1v23.1h-3.1z" fill="#0f0"/>
<path d="M159.5 65.9h3.1v23.1h-3.1z" fill="none" stroke="#000" stroke-width=".26"/>
<path d="M162.6 49.9h3.2v39.1h-3.2z" fill="#0f0"/>
<path d="M162.6 49.9h3.2v39.1h-3.2z" fill="none" stroke="#000" stroke-width=".26"/>
<path d="M165.8 67.7h3.1v21.3h-3.1z" fill="#0f0"/>
<path d="M165.8 67.7h3.1v21.3h-3.1z" fill="none" stroke="#000" stroke-width=".26"/>
<path d="M168.9 80.1h3.1v8.9h-3.1z" fill="#0f0"/>
<path d="M168.9 80.1h3.1v8.9h-3.1z" fill="none" stroke="#000" stroke-width=".26"/>
<path d="M172 80.1h3.1v8.9h-3.1z" fill="#0f0"/>
<path d="M172 80.1h3.1v8.9h-3.1zM175.1 89h3.2z" fill="none" stroke="#000" stroke-width=".26"/>
<path d="M175.1 89h3.2" fill="none" stroke="#0f0" stroke-width=".2"/>
<path d="M178.3 87.2h3.1v1.8h-3.1z" fill="#0f0"/>
<path d="M178.3 87.2h3.1v1.8h-3.1z" fill="none" stroke="#000" stroke-width=".26"/>
<path d="M181.4 87.2h3.1v1.8h-3.1z" fill="#0f0"/>
<path d="M181.4 87.2h3.1v1.8h-3.1z" fill="none" stroke="#000" stroke-width=".26"/>
<path d="M184.5 87.2h3.1v1.8h-3.1z" fill="#0f0"/>
<g fill="none" stroke="#000" stroke-width=".26">
<path d="M125.1 86.5v2.5h62.5v-2.5M128.3 86.5v2.5M131.4 86.5v2.5M134.5 86.5v2.5M137.6 86.5v2.5M140.8 86.5v2.5M143.9 86.5v2.5M147 86.5v2.5M150.1 86.5v2.5M153.3 86.5v2.5M156.4 86.5v2.5M159.5 86.5v2.5"/>
<path d="M162.6 86.5v2.5M165.8 86.5v2.5M168.9 86.5v2.5M172 86.5v2.5M175.1 86.5v2.5M178.3 86.5v2.5M181.4 86.5v2.5M184.5 87.2h3.1v1.8h-3.1zM184.5 86.5v2.5M187.6 89h3.2z"/>
</g>
<path d="M187.6 89h3.2" fill="none" stroke="#0f0" stroke-width=".2"/>
<path d="M125.1 44.6h65.6v44.4h-65.6z" fill="none" stroke="#000" stroke-width=".35"/>
<path d="M19 22.5h177.8v.5h-177.8z" fill="#000"/>
<g fill="#231f20">
<path d="M27.5 7.6l-.1 .5 .4-.2h.6v.1v2.1l-.2 .4h1l-.3-.4v-2.1l.1-.1h.5l.5 .2-.2-.5zM29.5 8.3l.2 .3v1.5l-.2 .4h1.8l.2-.6a1.04 1.04 0 0 1-1.3 .2v-.7h.6l.3 .2v-.6l-.3 .2h-.6v-.6l.8-.1 .4 .3-.2-.5zM31.5 8.3l.9 1.1-.9 1.1h.8l-.2-.2 .5-.7 .4 .7-.2 .2h1.5l-.1-.2 .1-.4h.9l.1 .4-.2 .2h1l-.3-.3-.7-1.9h-.5l-.9 2-.8-1 .9-1h-.8l.1 .3-.3 .5-.4-.6 .2-.2zM34.7 8.6l.4 1h-.7zM36.3 8.4a.63 .63 0 0 0-.2 .7 .63 .63 0 0 0 .6 .4l.6 .2 .1 .2a.75 .75 0 0 1-.7 .4 .75 .75 0 0 1-.6-.5l.1 .7 .1-.1a1.11 1.11 0 0 0 1.5-.6 1.13 1.13 0 0 0-1.2-.8l-.1-.4a1.04 1.04 0 0 1 1.2 .2l-.2-.5-.1 .1-.5-.2zM28.2 10.9l.2 .4v2.2l-.2 .4h1l-.3-.4v-2.2l.3-.4zM29.3 11.6l.3 .4v1.5l-.3 .4h.8l-.2-.4v-1.3l1.5 1.7v-1.9l.2-.4h-.7l.2 .4v.9l-1.1-1.3zM32 11.8a.62 .62 0 0 0-.2 .7 .62 .62 0 0 0 .6 .4l.6 .1 .1 .3a.76 .76 0 0 1-.7 .3 .76 .76 0 0 1-.6-.4l.1 .7 .1-.1a1.11 1.11 0 0 0 1.5-.6 1.13 1.13 0 0 0-1.2-.8l-.1-.4a1.04 1.04 0 0 1 1.2 .2l-.2-.6-.1 .1-.5-.1zM33.7 11.6l-.2 .6a.61 .61 0 0 1 .8-.3v1.6l-.2 .4h.9l-.2-.4v-1.6a.63 .63 0 0 1 .8 .3l-.2-.6zM35.6 11.6l.3 .4v1.5l-.3 .4h1l-.2-.2v-.8l.5 .2a.76 .76 0 0 0 1.2 .7l-1-1a.58 .58 0 0 0 .6-.5 .58 .58 0 0 0-.5-.6zM36.4 11.9h.1a.45 .45 0 0 1 .5 .1 .45 .45 0 0 1 .1 .5l-.7 .2zM37.9 11.6l.2 .2a2.17 2.17 0 0 0 .3 1.9 .99 .99 0 0 0 1.6-.6v-1.1l.2-.4h-.7l.2 .2a1.92 1.92 0 0 1-.2 1.8 .6 .6 0 0 1-.9-.5v-1.1l.2-.4zM40.4 11.6l.2 .4v1.5l-.2 .4h.7l-.2-.4v-1.4l.8 1.8 .8-1.8v1.4l-.2 .4h.9l-.2-.4v-1.5l.2-.4h-.8l-.6 1.5-.6-1.5zM43.4 11.6l.2 .4v1.5l-.2 .4h1.8l.2-.6a1.04 1.04 0 0 1-1.3 .1v-.6h.5l.4 .2v-.6l-.4 .2h-.5v-.7h.8l.3 .3-.1-.6zM45.5 11.6l.2 .4v1.5l-.2 .4h.7l-.2-.4v-1.3l1.5 1.7v-1.9l.2-.4h-.7l.2 .4v.9l-1.1-1.3zM47.9 11.6l-.1 .6a.61 .61 0 0 1 .8-.3v1.6l-.3 .4h1l-.3-.4 .1-1.6a.63 .63 0 0 1 .7 .3l-.1-.6zM50.2 11.8a.62 .62 0 0 0-.2 .7 .62 .62 0 0 0 .6 .4l.6 .1 .2 .3a.76 .76 0 0 1-.8 .3 .76 .76 0 0 1-.6-.4l.1 .7 .2-.1a1.11 1.11 0 0 0 1.5-.6 1.13 1.13 0 0 0-1.3-.8l-.1-.4a1.04 1.04 0 0 1 1.2 .2l-.1-.6-.2 .1-.5-.1z"/>
<path d="M21.2 6.3v2.6h-1.9l.1 .4 .7 .9a.91 .91 0 0 0 1 .8 .56 .56 0 0 1 .5-.3 .56 .56 0 0 1 .5 .3l.4 .8a1.53 1.53 0 0 0 1.9 1.2 1.54 1.54 0 0 1 1-2.1l.9-.3v-1.4a1.52 1.52 0 0 1-.3-1.6h-1.4l-.2 .8h.5l-.2 .8h-.4l-.2 1v.2l.4 .1-.2 .8a1.93 1.93 0 0 1-1.6-.3l.3-1.8h-.5l.2-.8h.4l.2-.8h-.4v-1.3zM23.6 7.6l-.6 2.9h.7l.6-2.9zM23.8 6.6l-.1 .7h.6l.2-.7z"/>
</g>
<text font-size="4.9" x="184.3" y="7.9">INA826</text>
<text font-size="3.9" x="80.5" y="29.3">TYPICAL CHARACTERISTICS</text>
<g font-size="3.2">
<text x="46.3" y="34">At T</text>
<text x="54.6" y="34">= +25°C, V</text>
<text x="72.6" y="34">= ±15 V, R = 10 kΩ, V</text>
<text x="110.5" y="34">= 0 V, and G = 1, unless otherwise noted.</text>
</g>
<g font-size="2.8">
<text x="48.1" y="40">TYPICAL DISTRIBUTION OF</text>
<text x="137.4" y="40">TYPICAL DISTRIBUTION OF</text>
<text x="49.5" y="42.7">INPUT OFFSET VOLTAGE</text>
<text x="134.2" y="42.7">INPUT OFFSET VOLTAGE DRIFT</text>
<text x="60.7" y="103.4">Figure 1.</text>
<text x="149.9" y="103.4">Figure 2.</text>
<text x="48" y="113.5">OUTPUT OFFSET VOLTAGE</text>
<text x="48.1" y="110.8">TYPICAL DISTRIBUTION OF</text>
<text x="132.6" y="113.5">OUTPUT OFFSET VOLTAGE DRIFT</text>
<text x="137.4" y="110.8">TYPICAL DISTRIBUTION OF</text>
<text x="60.7" y="174.2">Figure 3.</text>
<text x="149.9" y="174.2">Figure 4.</text>
<text x="48.1" y="181.6">TYPICAL DISTRIBUTION OF</text>
<text x="51.6" y="184.3">INPUT BIAS CURRENT</text>
<text x="137.4" y="181.6">TYPICAL DISTRIBUTION OF</text>
<text x="138.7" y="184.3">INPUT OFFSET CURRENT</text>
<text x="60.7" y="245.1">Figure 5.</text>
<text x="149.9" y="245.1">Figure 6.</text>
<text x="195.3" y="263.6">7</text>
<text x="89" y="269">Product Folder Links: INA826</text>
</g>
<text font-size="2.8" fill="#0000c8" x="144.4" y="263.6">Submit Documentation Feedback</text>
<g font-size="2.5">
<text x="19" y="21.9">www.ti.com</text>
<text x="138.5" y="21.9">SBOS562E –AUGUST 2011–REVISED APRIL 2013</text>
<text x="28.9" y="45.5">1600</text>
<text x="120.9" y="45.5">25</text>
<text x="28.9" y="51">1400</text>
<text x="28.9" y="56.6">1200</text>
<text x="120.9" y="54.3">20</text>
<text x="28.9" y="62.1">1000</text>
<text x="120.9" y="63.2">15</text>
<text x="24.7" y="70.1" transform="rotate(-90 24.7 70.1)">Count</text>
<text x="30.2" y="67.7">800</text>
<text x="117.8" y="70.1" transform="rotate(-90 117.8 70.1)">Count</text>
<text x="30.2" y="73.2">600</text>
<text x="120.9" y="72.1">10</text>
<text x="30.2" y="78.8">400</text>
<text x="122.2" y="81">5</text>
<text x="30.2" y="84.3">200</text>
<text x="33" y="89.9">0</text>
<text x="122.2" y="89.9">0</text>
<text x="57.1" y="95.2" transform="rotate(-90 57.1 95.2)">−80</text>
<text x="60.2" y="95.2" transform="rotate(-90 60.2 95.2)">−60</text>
<text x="63.3" y="95.2" transform="rotate(-90 63.3 95.2)">−40</text>
<text x="66.5" y="95.2" transform="rotate(-90 66.5 95.2)">−20</text>
<text x="69.6" y="92.4" transform="rotate(-90 69.6 92.4)">0</text>
<text x="72.7" y="93.8" transform="rotate(-90 72.7 93.8)">20</text>
<text x="75.8" y="93.8" transform="rotate(-90 75.8 93.8)">40</text>
<text x="79" y="93.8" transform="rotate(-90 79 93.8)">60</text>
<text x="82.1" y="93.8" transform="rotate(-90 82.1 93.8)">80</text>
<text x="85.2" y="95.2" transform="rotate(-90 85.2 95.2)">100</text>
<text x="88.3" y="95.2" transform="rotate(-90 88.3 95.2)">120</text>
<text x="91.4" y="95.2" transform="rotate(-90 91.4 95.2)">140</text>
<text x="94.6" y="95.2" transform="rotate(-90 94.6 95.2)">160</text>
<text x="97.7" y="95.2" transform="rotate(-90 97.7 95.2)">180</text>
<text x="100.8" y="95.2" transform="rotate(-90 100.8 95.2)">200</text>
<text x="127.6" y="93.9" transform="rotate(-90 127.6 93.9)">−2</text>
<text x="130.7" y="95.9" transform="rotate(-90 130.7 95.9)">−1.8</text>
<text x="133.8" y="95.9" transform="rotate(-90 133.8 95.9)">−1.6</text>
<text x="137" y="95.9" transform="rotate(-90 137 95.9)">−1.4</text>
<text x="140.1" y="95.9" transform="rotate(-90 140.1 95.9)">−1.2</text>
<text x="143.2" y="93.9" transform="rotate(-90 143.2 93.9)">−1</text>
<text x="146.3" y="95.9" transform="rotate(-90 146.3 95.9)">−0.8</text>
<text x="149.5" y="95.9" transform="rotate(-90 149.5 95.9)">−0.6</text>
<text x="152.6" y="95.9" transform="rotate(-90 152.6 95.9)">−0.4</text>
<text x="155.7" y="95.9" transform="rotate(-90 155.7 95.9)">−0.2</text>
<text x="158.8" y="92.4" transform="rotate(-90 158.8 92.4)">0</text>
<text x="162" y="94.5" transform="rotate(-90 162 94.5)">0.2</text>
<text x="165.1" y="94.5" transform="rotate(-90 165.1 94.5)">0.4</text>
<text x="168.2" y="94.5" transform="rotate(-90 168.2 94.5)">0.6</text>
<text x="171.3" y="94.5" transform="rotate(-90 171.3 94.5)">0.8</text>
<text x="174.5" y="92.4" transform="rotate(-90 174.5 92.4)">1</text>
<text x="177.6" y="94.5" transform="rotate(-90 177.6 94.5)">1.2</text>
<text x="180.7" y="94.5" transform="rotate(-90 180.7 94.5)">1.4</text>
<text x="183.8" y="94.5" transform="rotate(-90 183.8 94.5)">1.6</text>
<text x="186.9" y="94.5" transform="rotate(-90 186.9 94.5)">1.8</text>
<text x="190.1" y="92.4" transform="rotate(-90 190.1 92.4)">2</text>
<text x="38.3" y="96.6" transform="rotate(-90 38.3 96.6)">−200</text>
<text x="41.5" y="96.6" transform="rotate(-90 41.5 96.6)">−180</text>
<text x="44.6" y="96.6" transform="rotate(-90 44.6 96.6)">−160</text>
<text x="47.7" y="96.6" transform="rotate(-90 47.7 96.6)">−140</text>
<text x="50.8" y="96.6" transform="rotate(-90 50.8 96.6)">−120</text>
<text x="54" y="96.6" transform="rotate(-90 54 96.6)">−100</text>
<text x="63.7" y="99.7">V</text>
<text x="69" y="99.7">(µV)</text>
<text x="148.6" y="99.7">V</text>
<text x="153.9" y="99.7">Drift (µV/°C)</text>
<text x="28.9" y="116.3">1600</text>
<text x="120.9" y="116.3">25</text>
<text x="28.9" y="121.9">1400</text>
<text x="120.9" y="125.2">20</text>
<text x="28.9" y="127.4">1200</text>
<text x="28.9" y="133">1000</text>
<text x="120.9" y="134.1">15</text>
<text x="24.7" y="140.9" transform="rotate(-90 24.7 140.9)">Count</text>
<text x="30.2" y="138.5">800</text>
<text x="117.8" y="140.9" transform="rotate(-90 117.8 140.9)">Count</text>
<text x="120.9" y="143">10</text>
<text x="30.2" y="149.6">400</text>
<text x="30.2" y="144.1">600</text>
<text x="30.2" y="155.2">200</text>
<text x="122.2" y="151.8">5</text>
<text x="33" y="160.7">0</text>
<text x="122.2" y="160.7">0</text>
<text x="41.5" y="167.4" transform="rotate(-90 41.5 167.4)">−900</text>
<text x="44.6" y="167.4" transform="rotate(-90 44.6 167.4)">−800</text>
<text x="47.7" y="167.4" transform="rotate(-90 47.7 167.4)">−700</text>
<text x="50.8" y="167.4" transform="rotate(-90 50.8 167.4)">−600</text>
<text x="54" y="167.4" transform="rotate(-90 54 167.4)">−500</text>
<text x="57.1" y="167.4" transform="rotate(-90 57.1 167.4)">−400</text>
<text x="60.2" y="167.4" transform="rotate(-90 60.2 167.4)">−300</text>
<text x="63.3" y="167.4" transform="rotate(-90 63.3 167.4)">−200</text>
<text x="66.5" y="167.4" transform="rotate(-90 66.5 167.4)">−100</text>
<text x="69.6" y="163.3" transform="rotate(-90 69.6 163.3)">0</text>
<text x="72.7" y="166" transform="rotate(-90 72.7 166)">100</text>
<text x="75.8" y="166" transform="rotate(-90 75.8 166)">200</text>
<text x="79" y="166" transform="rotate(-90 79 166)">300</text>
<text x="82.1" y="166" transform="rotate(-90 82.1 166)">400</text>
<text x="85.2" y="166" transform="rotate(-90 85.2 166)">500</text>
<text x="88.3" y="166" transform="rotate(-90 88.3 166)">600</text>
<text x="91.4" y="166" transform="rotate(-90 91.4 166)">700</text>
<text x="94.6" y="166" transform="rotate(-90 94.6 166)">800</text>
<text x="97.7" y="166" transform="rotate(-90 97.7 166)">900</text>
<text x="100.8" y="167.4" transform="rotate(-90 100.8 167.4)">1000</text>
<text x="127.6" y="166.1" transform="rotate(-90 127.6 166.1)">−10</text>
<text x="130.7" y="164.7" transform="rotate(-90 130.7 164.7)">−9</text>
<text x="133.8" y="164.7" transform="rotate(-90 133.8 164.7)">−8</text>
<text x="137" y="164.7" transform="rotate(-90 137 164.7)">−7</text>
<text x="140.1" y="164.7" transform="rotate(-90 140.1 164.7)">−6</text>
<text x="143.2" y="164.7" transform="rotate(-90 143.2 164.7)">−5</text>
<text x="146.3" y="164.7" transform="rotate(-90 146.3 164.7)">−4</text>
<text x="149.5" y="164.7" transform="rotate(-90 149.5 164.7)">−3</text>
<text x="152.6" y="164.7" transform="rotate(-90 152.6 164.7)">−2</text>
<text x="155.7" y="164.7" transform="rotate(-90 155.7 164.7)">−1</text>
<text x="158.8" y="163.3" transform="rotate(-90 158.8 163.3)">0</text>
<text x="162" y="163.3" transform="rotate(-90 162 163.3)">1</text>
<text x="165.1" y="163.3" transform="rotate(-90 165.1 163.3)">2</text>
<text x="168.2" y="163.3" transform="rotate(-90 168.2 163.3)">3</text>
<text x="171.3" y="163.3" transform="rotate(-90 171.3 163.3)">4</text>
<text x="174.5" y="163.3" transform="rotate(-90 174.5 163.3)">5</text>
<text x="177.6" y="163.3" transform="rotate(-90 177.6 163.3)">6</text>
<text x="180.7" y="163.3" transform="rotate(-90 180.7 163.3)">7</text>
<text x="183.8" y="163.3" transform="rotate(-90 183.8 163.3)">8</text>
<text x="186.9" y="163.3" transform="rotate(-90 186.9 163.3)">9</text>
<text x="190.1" y="164.6" transform="rotate(-90 190.1 164.6)">10</text>
<text x="38.3" y="168.8" transform="rotate(-90 38.3 168.8)">−1000</text>
<text x="63.2" y="170.5">V</text>
<text x="69.5" y="170.5">(µV)</text>
<text x="148.1" y="169.5">V</text>
<text x="154.4" y="169.5">Drift (µV/°C)</text>
<text x="28.9" y="187.1">2000</text>
<text x="118.1" y="187.1">3000</text>
<text x="118.1" y="194.5">2500</text>
<text x="28.9" y="198.2">1500</text>
<text x="118.1" y="201.9">2000</text>
<text x="28.9" y="209.4">1000</text>
<text x="118.1" y="209.4">1500</text>
<text x="26" y="211.8" transform="rotate(-90 26 211.8)">Count</text>
<text x="115.2" y="211.8" transform="rotate(-90 115.2 211.8)">Count</text>
<text x="30.2" y="220.5">500</text>
<text x="118.1" y="216.8">1000</text>
<text x="119.5" y="224.2">500</text>
<text x="33" y="231.6">0</text>
<text x="122.2" y="231.6">0</text>
<text x="38.4" y="235.5" transform="rotate(-90 38.4 235.5)">17</text>
<text x="41.7" y="235.5" transform="rotate(-90 41.7 235.5)">19</text>
<text x="45" y="235.5" transform="rotate(-90 45 235.5)">21</text>
<text x="48.3" y="235.5" transform="rotate(-90 48.3 235.5)">23</text>
<text x="51.5" y="235.5" transform="rotate(-90 51.5 235.5)">25</text>
<text x="54.8" y="235.5" transform="rotate(-90 54.8 235.5)">27</text>
<text x="58.1" y="235.5" transform="rotate(-90 58.1 235.5)">29</text>
<text x="61.4" y="235.5" transform="rotate(-90 61.4 235.5)">31</text>
<text x="64.7" y="235.5" transform="rotate(-90 64.7 235.5)">33</text>
<text x="67.9" y="235.5" transform="rotate(-90 67.9 235.5)">35</text>
<text x="71.2" y="235.5" transform="rotate(-90 71.2 235.5)">37</text>
<text x="74.5" y="235.5" transform="rotate(-90 74.5 235.5)">39</text>
<text x="77.8" y="235.5" transform="rotate(-90 77.8 235.5)">41</text>
<text x="81.1" y="235.5" transform="rotate(-90 81.1 235.5)">43</text>
<text x="84.3" y="235.5" transform="rotate(-90 84.3 235.5)">45</text>
<text x="87.6" y="235.5" transform="rotate(-90 87.6 235.5)">47</text>
<text x="90.9" y="235.5" transform="rotate(-90 90.9 235.5)">49</text>
<text x="94.2" y="235.5" transform="rotate(-90 94.2 235.5)">51</text>
<text x="97.5" y="235.5" transform="rotate(-90 97.5 235.5)">53</text>
<text x="100.7" y="235.5" transform="rotate(-90 100.7 235.5)">55</text>
<text x="127.6" y="235.5" transform="rotate(-90 127.6 235.5)">−5</text>
<text x="130.7" y="237.6" transform="rotate(-90 130.7 237.6)">−4.5</text>
<text x="133.8" y="235.5" transform="rotate(-90 133.8 235.5)">−4</text>
<text x="137" y="237.6" transform="rotate(-90 137 237.6)">−3.5</text>
<text x="140.1" y="235.5" transform="rotate(-90 140.1 235.5)">−3</text>
<text x="143.2" y="237.6" transform="rotate(-90 143.2 237.6)">−2.5</text>
<text x="146.3" y="235.5" transform="rotate(-90 146.3 235.5)">−2</text>
<text x="149.5" y="237.6" transform="rotate(-90 149.5 237.6)">−1.5</text>
<text x="152.6" y="235.5" transform="rotate(-90 152.6 235.5)">−1</text>
<text x="155.7" y="237.6" transform="rotate(-90 155.7 237.6)">−0.5</text>
<text x="158.8" y="234.1" transform="rotate(-90 158.8 234.1)">0</text>
<text x="162" y="236.2" transform="rotate(-90 162 236.2)">0.5</text>
<text x="165.1" y="234.1" transform="rotate(-90 165.1 234.1)">1</text>
<text x="168.2" y="236.2" transform="rotate(-90 168.2 236.2)">1.5</text>
<text x="171.3" y="234.1" transform="rotate(-90 171.3 234.1)">2</text>
<text x="174.5" y="236.2" transform="rotate(-90 174.5 236.2)">2.5</text>
<text x="177.6" y="234.1" transform="rotate(-90 177.6 234.1)">3</text>
<text x="180.7" y="236.2" transform="rotate(-90 180.7 236.2)">3.5</text>
<text x="183.8" y="234.1" transform="rotate(-90 183.8 234.1)">4</text>
<text x="186.9" y="236.2" transform="rotate(-90 186.9 236.2)">4.5</text>
<text x="190.1" y="234.1" transform="rotate(-90 190.1 234.1)">5</text>
<text x="65.1" y="240.3">I</text>
<text x="67.6" y="240.3">(nA)</text>
<text x="153.7" y="241.4">I</text>
<text x="157.6" y="241.4">(nA)</text>
<text x="19" y="263.6">Copyright © 2011–2013, Texas Instruments Incorporated</text>
</g>
<g font-size="2.1">
<text x="52.2" y="34.6">A</text>
<text x="70.3" y="34.6">S</text>
<text x="87.9" y="34.6">L</text>
<text x="105.3" y="34.6">REF</text>
</g>
<g font-size="1.8">
<text x="65.3" y="100.1">OSI</text>
<text x="150.2" y="100.1">OSI</text>
<text x="64.9" y="171">OSO</text>
<text x="149.8" y="169.9">OSO</text>
<text x="65.8" y="240.8">B</text>
<text x="154.3" y="241.8">OS</text>
</g>
<g font-size="1.4">
<text x="101.2" y="100.4">G026</text>
<text x="190.5" y="100.4">G029</text>
<text x="101.2" y="171.2">G025</text>
<text x="190.5" y="171.2">G030</text>
<text x="101.2" y="242.1">G027</text>
<text x="190.5" y="242.1">G028</text>
</g>
</svg>
